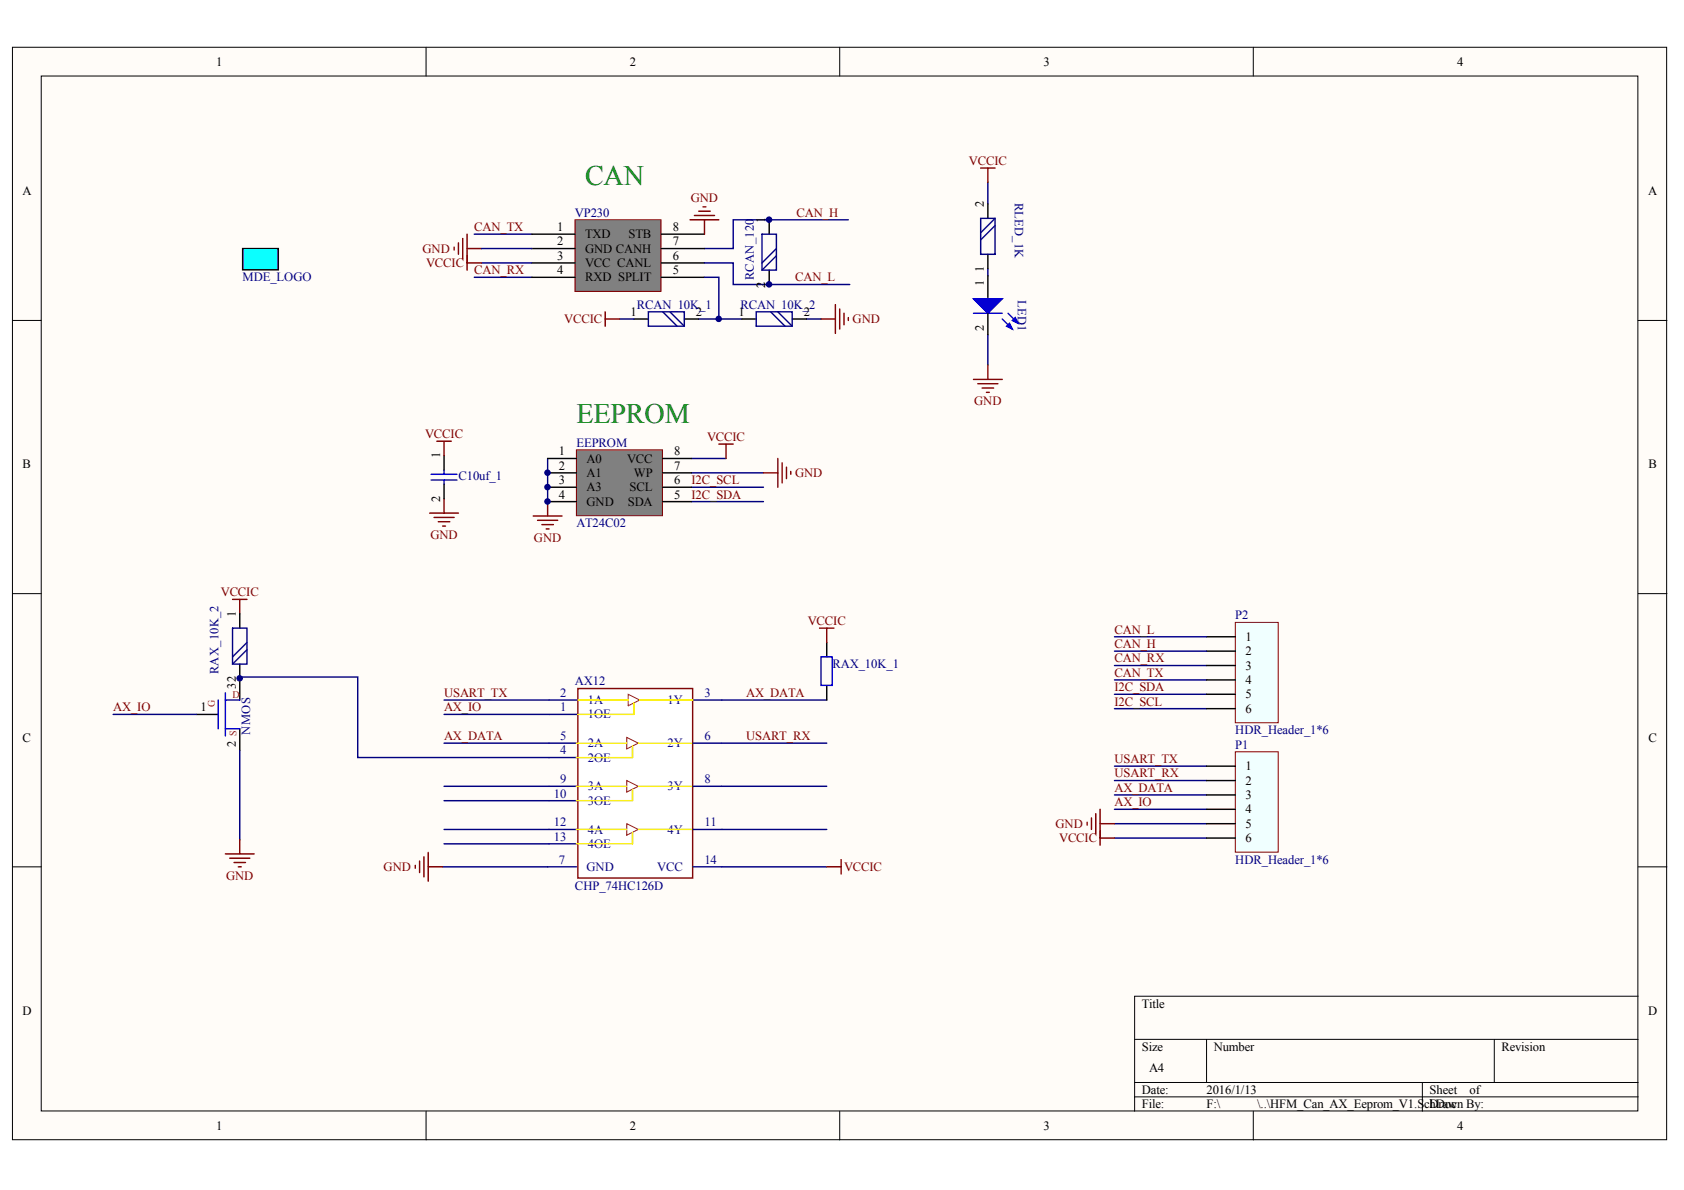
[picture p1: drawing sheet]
<svg xmlns="http://www.w3.org/2000/svg" width="297mm" height="210mm" viewBox="0 0 297 210" stroke-linecap="round" stroke-linejoin="round" font-family="sans-serif">
<g fill="#fffcf8" stroke="#000" stroke-width=".18">
<path d="M2.2 8.3h291.8v192.7h-291.8z"/>
<path d="M7.3 13.4h281.6v182.6h-281.6z"/>
</g>
<g fill="none" stroke="#000" stroke-width=".18">
<path d="M75.2 8.3v5.1M148.1 8.3v5.1M221.1 8.3v5.1M2.2 56.5h5.1M289 56.5h5M2.2 104.7h5.1M289 104.7h5M2.2 152.9h5.1M289 152.9h5M289 175.7h-88.9v20.3M75.2 196v5.1M148.1 196v5.1"/>
<path d="M200.1 183.3h88.9M200.1 190.9h88.9M200.1 193.5h88.9M212.8 183.3v7.6M221.1 196v5.1M250.9 190.9v5.1M263.6 183.3v7.6"/>
</g>
<path d="M149.6 38.8h-20.3v5h-5M83.7 41.3h10.1M83.7 48.9h10.1M123.2 56.3h7.7" fill="none" stroke="#000080" stroke-width=".25"/>
<path d="M101.4 38.8h15.2v12.6h-15.2z" fill="#808080" stroke="#800000" stroke-width=".18"/>
<g fill="none" stroke="#000" stroke-width=".25">
<path d="M135.7 38.8v2.5M93.8 41.3h7.6M93.8 43.8h7.6M93.8 46.4h7.6M93.8 48.9h7.6M111.8 56.3h2.6M116.6 41.3h7.7M116.6 43.8h7.7M116.6 46.4h7.7M116.6 48.9h7.7M120.7 56.3h2.5M130.9 56.3h2.5"/>
<path d="M135.7 47.6v2.6M139.7 56.3h2.6"/>
</g>
<path d="M84.9 43.8h8.9M84.9 46.4h8.9M109.3 56.3h2.5M124.3 46.4h5v3.8h20.6M124.3 48.9h2.5v7.4M142.3 56.3h2.5M96.6 80.9v7.6M122 83.4h12.7M122 80.9h6.1M122 85.9h12.7M122 88.5h12.7" fill="none" stroke="#000080" stroke-width=".25"/>
<path d="M80.1 43.6v.5M80.9 42.8v2.1M81.6 42.1v3.5M82.4 41.3v5.1M82.4 43.8h2.5" fill="none" stroke="#800000" stroke-width=".25"/>
<path d="M114.4 55h6.3v2.5h-6.3zM116.9 55l2.5 2.5M118.2 55l2.5 2.5M133.4 55h6.3v2.5h-6.3zM134.4 41.3h2.5v6.3h-2.5zM135.9 55l2.6 2.5M136.9 45.1l-2.5 2.5M136.9 43.8l-2.5 2.6M137.2 55l2.5 2.5" fill="none" stroke="#11037f" stroke-width=".25"/>
<path d="M101.7 79.3h15.1v11.7h-15.1z" fill="#808080" stroke="#800000" stroke-width=".18"/>
<g fill="none" stroke="#000" stroke-width=".25">
<path d="M174.2 36v2.5M174.2 44.9v2.5M174.2 48.7v3.8M174.2 55.3v3.8M78.3 80.4v2.5M78.3 85.4v2.6M96.6 80.9h5.1M96.6 83.4h5.1M96.6 85.9h5.1M96.6 88.5h5.1M116.9 80.9h5.1M116.9 83.4h5.1"/>
<path d="M116.9 85.9h5.1M116.9 88.5h5.1"/>
</g>
<g fill="none" stroke="#800000" stroke-width=".25">
<path d="M121.7 38.8h5.1M122.5 38h3.5M123.2 37.2h2.1M124 36.5h.5M124.3 38.8v2.5M144.8 56.3h2.6M147.4 53.7v5.1M148.1 54.5v3.5M148.9 55.3v2M149.6 56v.5M171.7 66.9h5.1M172.5 67.7h3.5"/>
<path d="M173.2 68.4h2.1M174 69.2h.5M174.2 64.4v2.5M75.8 90.5h5.1M76.5 91.3h3.6M77.3 92h2M78.1 92.8h.5M78.3 88v2.5M94.1 91h5M94.8 91.8h3.6M95.6 92.5h2M96.3 93.3h.6"/>
<path d="M96.6 88.5v2.5M134.7 83.4h2.5M137.2 80.9v5M138 81.6v3.6M138.7 82.4v2M139.5 83.2v.5"/>
</g>
<path d="M174.2 32.2v3.8M174.2 47.4v1.3M174.2 59.1v5.3" fill="none" stroke="#000080" stroke-width=".25"/>
<path d="M173 38.5h2.5v6.4h-2.5zM175.5 38.5l-2.5 2.6M175.5 39.8l-2.5 2.5" fill="none" stroke="#11037f" stroke-width=".25"/>
<g fill="#00f" stroke="#00f" stroke-width=".25">
<path d="M171.7 52.7h5.1l-2.6 2.6z"/>
<path d="M177.5 57.5l.6-.5 .5 1z"/>
<path d="M178.6 56.5l.5-.5 .5 1z"/>
</g>
<path d="M171.7 55.3h5.1M176.8 56.3l1.8 1.7M177.8 55.3l1.8 1.7M76 84.7h4.6M76 83.7h4.6M78.3 82.9v.8M78.3 84.7v.7" fill="none" stroke="#00f" stroke-width=".25"/>
<path d="M101.9 121.4h20.3v33.5h-20.3z" fill="#fff" stroke="#800000" stroke-width=".25"/>
<g fill="none" stroke="#0c0087" stroke-width=".25">
<path d="M96.9 126h5M96.9 123.5h5M96.9 133.6h5M96.9 131.1h5M96.9 138.7h5M122.2 123.5h5.1M122.2 131.1h5.1M122.2 138.7h5.1M96.6 152.9h5.1M96.9 141.2h5M96.9 148.8h5M96.9 146.3h5"/>
<path d="M122.2 146.3h5.1M122.2 152.9h5.1"/>
</g>
<path d="M110.6 130.1l2 1-2 1zM110.6 137.7l2 1-2 1zM110.8 122.5l2 1-2 1zM110.6 145.3l2 1-2 1z" fill="none" stroke="#f00" stroke-width=".18"/>
<path d="M101.7 131.1h8.9M101.7 138.7h8.9M101.9 123.5h8.9M111.6 131.6v2h-9.9M111.6 139.2v2h-9.9M111.8 124v2h-9.9M112.6 131.1h9.4M112.6 138.7h9.4M112.8 123.5h9.4M101.7 146.3h8.9M111.6 146.8v2h-9.9M112.6 146.3h9.4" fill="none" stroke="#fdf101" stroke-width=".25"/>
<g fill="none" stroke="#000080" stroke-width=".25">
<path d="M42.3 119.7v-.3h20.8v14.2h33.8M196.6 119.9h16.2M196.6 117.4h16.2M42.3 132.4v15.7M78.3 123.5h18.6M78.3 131.1h18.6M78.3 138.7h18.6M78.3 126h18.6M127.3 123.5h18.5M127.3 131.1h18.5M127.3 138.7h18.5M196.6 122.5h16.2"/>
<path d="M196.6 125h16.2M196.6 135.1h16.2M196.6 137.7h16.2M78.1 152.9h18.5M78.3 141.2h18.6M78.3 146.3h18.6M78.3 148.8h18.6M127.3 146.3h18.5M127.3 152.9h18.5M196.6 145.3h16.2M196.6 147.8h16.2M196.6 142.8h16.2"/>
<path d="M196.6 140.2h16.2"/>
</g>
<path d="M42.3 108.3v2.5M42.3 117.1v6.4M145.8 113.3v2.6M34.7 126h3.8M42.3 128.6v3.8M145.8 120.9v2.6" fill="none" stroke="#000" stroke-width=".25"/>
<path d="M144.8 115.9h2v5h-2zM38.5 123.5v5.1M39.8 123.5h2.5M39.8 128.6h2.5M39.8 122.2v7.6" fill="none" stroke="#00f" stroke-width=".25"/>
<g fill="none" stroke="#800000" stroke-width=".25">
<path d="M173 29.6h2.5M174.2 29.6v2.6M82.4 45.1v2.5M82.4 46.4h2.5M106.7 55v2.5M106.7 56.3h2.6M77.1 77.8h2.5M78.3 77.8v2.6M126.8 78.3h2.5M128.1 78.3v2.6M41 105.7h2.6M42.3 105.7v2.6"/>
<path d="M144.6 110.8h2.5M145.8 110.8v2.5M39.8 150.6h5M40.5 151.4h3.6M41.3 152.1h2M42 152.9h.5M42.3 148.1v2.5M73.3 152.6v.6M74 151.9v2M74.8 151.1v3.6M75.5 152.9h2.6M75.5 150.4v5"/>
<path d="M145.8 152.9h2.6M148.4 151.6v2.6M191.8 145v.5M192.5 144.3v2M193.3 143.5v3.6M194 142.8v6.3M194 147.8h2.6M194 145.3h2.6"/>
</g>
<path d="M41 110.8h2.6v6.3h-2.6zM43.6 114.6l-2.6 2.5M43.6 113.3l-2.6 2.6" fill="none" stroke="#11037f" stroke-width=".25"/>
<path d="M217.9 109.8h7.6v17.7h-7.6z" fill="#f0ffff" stroke="#800000" stroke-width=".18"/>
<path d="M212.8 112.3h5.1M212.8 114.9h5.1M212.8 117.4h5.1M212.8 119.9h5.1M212.8 122.5h5.1M212.8 125h5.1" fill="none" stroke="#000" stroke-width=".25"/>
<path d="M217.9 132.6h7.6v17.7h-7.6z" fill="#f0ffff" stroke="#800000" stroke-width=".18"/>
<path d="M212.8 135.1h5.1M212.8 137.7h5.1M212.8 140.2h5.1M212.8 142.8h5.1M212.8 145.3h5.1M212.8 147.8h5.1" fill="none" stroke="#000" stroke-width=".25"/>
<path d="M196.6 114.9h16.2M196.6 112.3h16.2" fill="none" stroke="#000080" stroke-width=".25"/>
<path d="M42.8 43.8h6.3v3.8h-6.3z" fill="#0ff" stroke="#000" stroke-width=".25"/>
<path d="M20 126h14.7" fill="none" stroke="#000080" stroke-width=".25"/>
<g fill="#000080" stroke="#000080" stroke-width=".18">
<circle cx="42.3" cy="119.6" r=".48"/>
<circle cx="96.6" cy="88.5" r=".48"/>
<circle cx="96.6" cy="85.9" r=".48"/>
<circle cx="96.6" cy="83.4" r=".48"/>
<circle cx="126.8" cy="56.2" r=".48"/>
<circle cx="135.7" cy="50.2" r=".48"/>
<circle cx="135.7" cy="38.7" r=".48"/>
</g>
<g font-size="5" fill="#008000">
<text x="103.2" y="32.5">CAN</text>
<text x="101.7" y="74.6">EEPROM</text>
</g>
<g font-size="2.2">
<text x="38.2" y="11.6">1</text>
<text x="111.1" y="11.6">2</text>
<text x="184.1" y="11.6">3</text>
<text x="257" y="11.6">4</text>
<text x="3.9" y="34.4">A</text>
<text x="290.7" y="34.4">A</text>
<text x="98.3" y="40.8">1</text>
<text x="118.7" y="40.8">8</text>
<text x="135" y="39.3" transform="rotate(-90 135 39.3)">1</text>
<text x="173.6" y="36.5" transform="rotate(-90 173.6 36.5)">2</text>
<text x="98.3" y="43.3">2</text>
<text x="98.3" y="45.8">3</text>
<text x="103.2" y="42">TXD</text>
<text x="103.2" y="44.6">GND CANH</text>
<text x="103.2" y="47.1">VCC CANL</text>
<text x="110.9" y="42">STB</text>
<text x="118.7" y="43.3">7</text>
<text x="118.7" y="45.8">6</text>
<text x="98.3" y="48.4">4</text>
<text x="103.2" y="49.6">RXD SPLIT</text>
<text x="118.7" y="48.4">5</text>
<text x="135" y="50.8" transform="rotate(-90 135 50.8)">2</text>
<text x="173.6" y="50.4" transform="rotate(-90 173.6 50.4)">1</text>
<text x="173.6" y="48" transform="rotate(-90 173.6 48)">1</text>
<text x="111.2" y="55.7">1</text>
<text x="122.7" y="55.7">2</text>
<text x="130.3" y="55.7">1</text>
<text x="141.8" y="55.7">2</text>
<text x="173.6" y="58.4" transform="rotate(-90 173.6 58.4)">2</text>
<text x="4" y="82.6">B</text>
<text x="77.6" y="80.9" transform="rotate(-90 77.6 80.9)">1</text>
<text x="98.6" y="80.3">1</text>
<text x="98.6" y="82.9">2</text>
<text x="103.4" y="81.6">A0</text>
<text x="110.6" y="81.6">VCC</text>
<text x="118.9" y="82.9">7</text>
<text x="118.9" y="80.3">8</text>
<text x="290.8" y="82.6">B</text>
<text x="77.6" y="88.6" transform="rotate(-90 77.6 88.6)">2</text>
<text x="98.6" y="85.4">3</text>
<text x="98.6" y="87.9">4</text>
<text x="103.4" y="84.1">A1</text>
<text x="103.4" y="86.7">A3</text>
<text x="103.4" y="89.2">GND</text>
<text x="110.7" y="89.2">SDA</text>
<text x="111.1" y="86.7">SCL</text>
<text x="111.8" y="84.1">WP</text>
<text x="118.9" y="87.9">5</text>
<text x="118.9" y="85.4">6</text>
<text x="41.6" y="108.8" transform="rotate(-90 41.6 108.8)">1</text>
<text x="219.7" y="113">1</text>
<text x="219.7" y="115.6">2</text>
<text x="219.7" y="118.1">3</text>
<text x="35.4" y="125.5">1</text>
<text x="41.6" y="121.4" transform="rotate(-90 41.6 121.4)">32</text>
<text x="219.7" y="120.6">4</text>
<text x="219.7" y="123.2">5</text>
<text x="219.7" y="125.7">6</text>
<text x="4" y="130.8">C</text>
<text x="41.6" y="131.7" transform="rotate(-90 41.6 131.7)">2</text>
<text x="290.8" y="130.8">C</text>
<text x="219.7" y="135.9">1</text>
<text x="219.7" y="138.4">2</text>
<text x="219.7" y="140.9">3</text>
<text x="219.7" y="143.5">4</text>
<text x="219.7" y="146">5</text>
<text x="219.7" y="148.5">6</text>
<text x="3.9" y="179">D</text>
<text x="201.4" y="177.7">Title</text>
<text x="290.7" y="179">D</text>
<text x="201.4" y="185.3">Size</text>
<text x="214.1" y="185.3">Number</text>
<text x="264.8" y="185.3">Revision</text>
<text x="202.7" y="189.1">A4</text>
<text x="201.4" y="192.9">Date:</text>
<text x="201.4" y="195.5">File:</text>
<text x="212.8" y="192.9">2016/1/13</text>
<text x="212.8" y="195.5">F:\</text>
<text x="221.8" y="195.5">\..\HFM_Can_AX_Eeprom_V1.ScDrawn By:</text>
<text x="252.2" y="192.9">Sheet</text>
<text x="252.2" y="195.5">hDoc</text>
<text x="259.2" y="192.9">of</text>
<text x="38.2" y="199.3">1</text>
<text x="111.1" y="199.3">2</text>
<text x="184.1" y="199.3">3</text>
<text x="257" y="199.3">4</text>
</g>
<g font-size="2.2" fill="#800000">
<text x="170.9" y="29.1">VCCIC</text>
<text x="121.8" y="35.7">GND</text>
<text x="83.7" y="40.8">CAN_TX</text>
<text x="140.5" y="38.2">CAN_H</text>
<text x="74.5" y="44.6">GND</text>
<text x="75.2" y="47.1">VCCIC</text>
<text x="83.7" y="48.4">CAN_RX</text>
<text x="140.2" y="49.6">CAN_L</text>
<text x="99.5" y="57">VCCIC</text>
<text x="150.4" y="57">GND</text>
<text x="171.8" y="71.4">GND</text>
<text x="75" y="77.3">VCCIC</text>
<text x="124.7" y="77.8">VCCIC</text>
<text x="122" y="85.4">I2C_SCL</text>
<text x="122" y="87.9">I2C_SDA</text>
<text x="140.2" y="84.1">GND</text>
<text x="75.9" y="95">GND</text>
<text x="94.2" y="95.5">GND</text>
<text x="38.9" y="105.2">VCCIC</text>
<text x="142.5" y="110.3">VCCIC</text>
<text x="196.6" y="111.8">CAN_L</text>
<text x="196.6" y="119.4">CAN_TX</text>
<text x="196.6" y="116.8">CAN_RX</text>
<text x="196.6" y="114.3">CAN_H</text>
<text x="20" y="125.5">AX_IO</text>
<text x="78.3" y="122.9">USART_TX</text>
<text x="78.3" y="125.5">AX_IO</text>
<text x="131.6" y="122.9">AX_DATA</text>
<text x="196.6" y="124.5">I2C_SCL</text>
<text x="196.6" y="121.9">I2C_SDA</text>
<text x="78.3" y="130.5">AX_DATA</text>
<text x="131.6" y="130.5">USART_RX</text>
<text x="196.6" y="134.6">USART_TX</text>
<text x="196.6" y="137.1">USART_RX</text>
<text x="196.6" y="142.2">AX_IO</text>
<text x="196.6" y="139.7">AX_DATA</text>
<text x="186.2" y="146">GND</text>
<text x="186.8" y="148.5">VCCIC</text>
<text x="39.9" y="155.1">GND</text>
<text x="67.7" y="153.6">GND</text>
<text x="148.9" y="153.6">VCCIC</text>
</g>
<g font-size="2.2" fill="#000080">
<text x="179" y="35.7" transform="rotate(90 179 35.7)">RLED_1K</text>
<text x="101.4" y="38.2">VP230</text>
<text x="42.8" y="49.6">MDE_LOGO</text>
<text x="132.9" y="49.4" transform="rotate(-90 132.9 49.4)">RCAN_120</text>
<text x="179.5" y="53" transform="rotate(90 179.5 53)">LED1</text>
<text x="112.3" y="54.5">RCAN_10K_1</text>
<text x="130.6" y="54.5">RCAN_10K_2</text>
<text x="101.7" y="78.8">EEPROM</text>
<text x="80.9" y="84.6">C10uf_1</text>
<text x="101.7" y="93">AT24C02</text>
<text x="217.9" y="109.2">P2</text>
<text x="38.5" y="118.9" transform="rotate(-90 38.5 118.9)">RAX_10K_2</text>
<text x="146.8" y="117.9">RAX_10K_1</text>
<text x="101.4" y="120.9">AX12</text>
<text x="44.1" y="129.6" transform="rotate(-90 44.1 129.6)">NMOS</text>
<text x="217.9" y="129.5">HDR_Header_1*6</text>
<text x="217.9" y="132.1">P1</text>
<text x="217.9" y="152.4">HDR_Header_1*6</text>
<text x="101.4" y="156.9">CHP_74HC126D</text>
</g>
<g font-size="2.2" fill="#0c0087">
<text x="98.8" y="125.5">1</text>
<text x="98.8" y="122.9">2</text>
<text x="103.7" y="124.2">1A</text>
<text x="117.8" y="124.2">1Y</text>
<text x="124.3" y="122.9">3</text>
<text x="98.8" y="130.5">5</text>
<text x="103.7" y="126.7">1OE</text>
<text x="103.7" y="131.8">2A</text>
<text x="117.8" y="131.8">2Y</text>
<text x="124.3" y="130.5">6</text>
<text x="98.8" y="133.1">4</text>
<text x="103.7" y="134.3">2OE</text>
<text x="97.7" y="140.7">10</text>
<text x="98.8" y="138.1">9</text>
<text x="103.7" y="142">3OE</text>
<text x="103.7" y="139.4">3A</text>
<text x="117.8" y="139.4">3Y</text>
<text x="124.3" y="138.1">8</text>
<text x="97.7" y="148.3">13</text>
<text x="97.7" y="145.8">12</text>
<text x="103.7" y="149.6">4OE</text>
<text x="103.7" y="147">4A</text>
<text x="117.8" y="147">4Y</text>
<text x="124.3" y="145.8">11</text>
<text x="98.6" y="152.4">7</text>
<text x="103.4" y="153.6">GND</text>
<text x="115.9" y="153.6">VCC</text>
<text x="124.3" y="152.4">14</text>
</g>
<text font-size="1.8" fill="#f00" x="41" y="123">D</text>
<g font-size="1.7" fill="#f00">
<text x="37.9" y="124.7" transform="rotate(-90 37.9 124.7)">G</text>
<text x="41.7" y="129.8" transform="rotate(-90 41.7 129.8)">S</text>
</g>
</svg>
